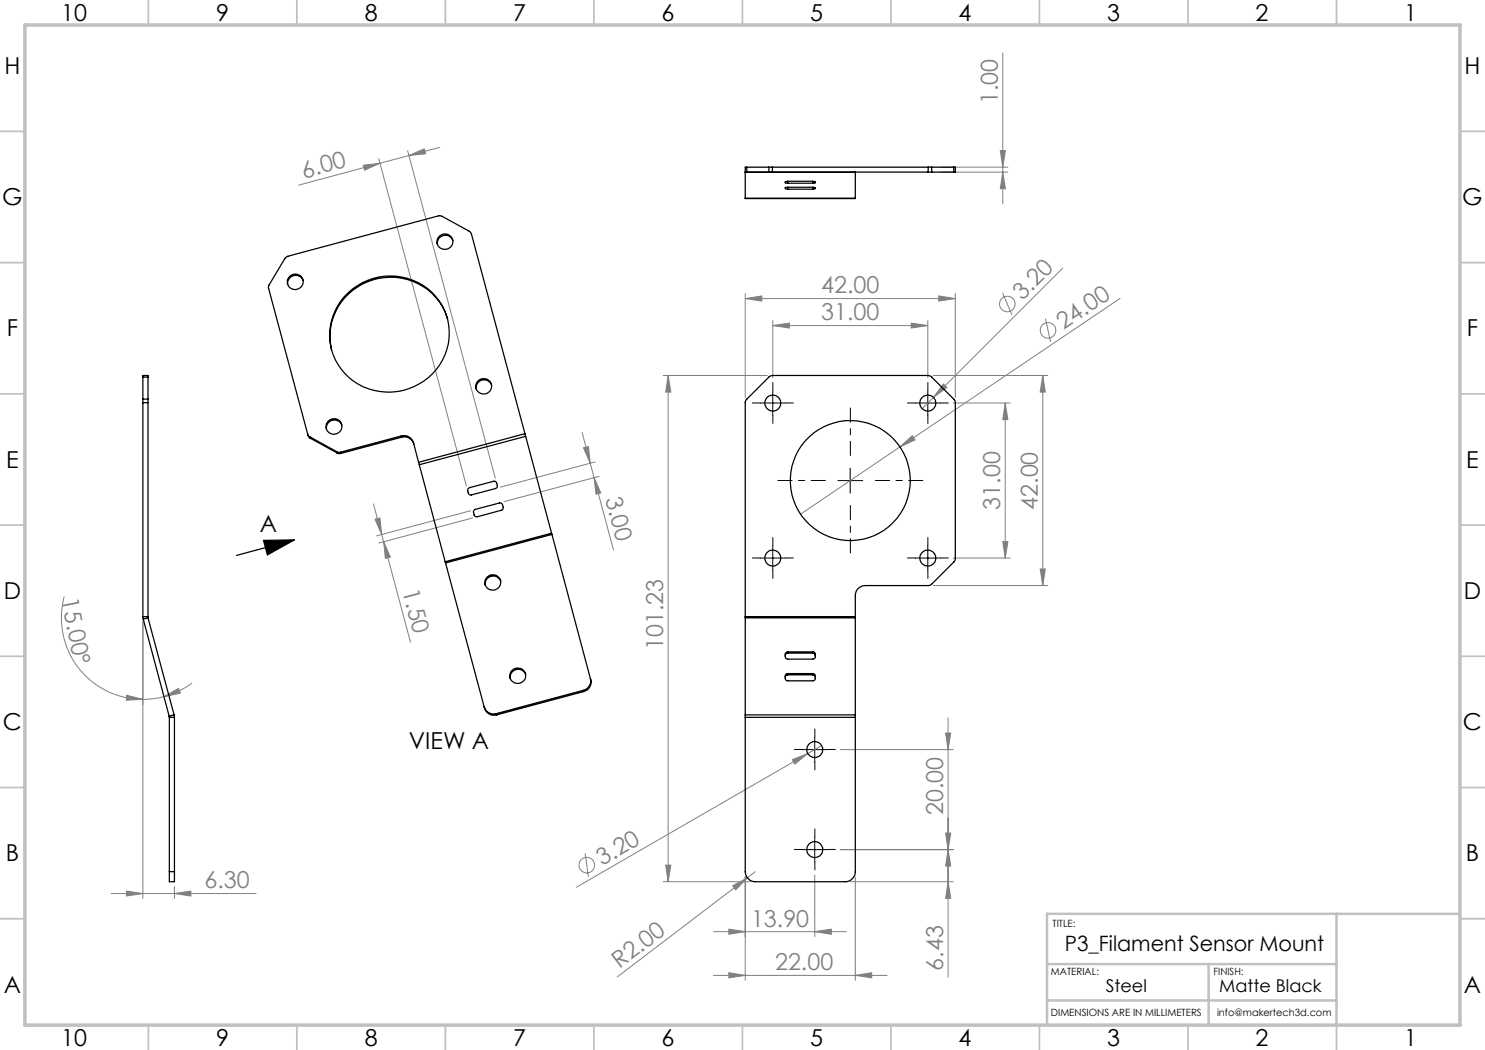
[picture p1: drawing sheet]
<svg xmlns="http://www.w3.org/2000/svg" width="297mm" height="210mm" viewBox="0 0 297 210" stroke-linecap="round" stroke-linejoin="round" font-family="sans-serif">
<g fill="none" stroke="#808080" stroke-width=".2">
<path d="M200.6 10.6v30.2M72.7 33l3.3-.3-3.1 1.3zM75.7 31.7l17.6 65.5M81.5 30.2l17.6 65.4M81.8 31.1l3-1.3 .3 1zM81.8 31.1l-22.1 5.9M87.9 29.5l-6.1 1.6M188.2 33.4h13.4M188.2 34.4h13.4M200.1 30.1h1l-.5 3.3zM200.6 34.4l.5 3.3h-1zM149 59.7l3.4-.5v1z"/>
<path d="M149 58.7v20.8M149 59.7h42.1M187.7 59.2l3.4 .5-3.4 .5zM191.1 58.7v20.8M200.5 58.6l1.9 4.4M212.5 53.6l-28.1 28.1M224 59.7l-44 29.7M132.6 75.1h20.9M133.6 75.1l.6 3.3h-1.1zM133.6 75.1v101.2M154.6 65.1l3.3-.5v1zM154.6 64.1v11.4"/>
<path d="M154.6 65.1h31M182.2 64.6l3.4 .5-3.4 .5zM185.6 64.1v11.4M186.7 75.1h22.9M188.7 76.8l.7 .7-2.7 2zM208.6 75.1l.5 3.3h-1.1zM208.6 75.1v42M209.1 63.7l1 4.7M116.4 86.5l1.6 6.1M116.7 89.6l1-.3 .3 3.3zM118 92.6l4.7 17.4M118.8 95.5l1.4 3.1-1 .2z"/>
<path d="M119 92.4l-18.9 5M119.8 95.3l-18.9 5M180 89.4l2.5-2.3 .5 .9zM180 89.4l-19.9 13.4M190.6 80.6h11.5M201 80.6l.6 3.3h-1zM201 80.6v31M12.8 119.3a16.3 16.3 0 0 0 15.8 20.6M74.7 100.8l7.4 27.6M75 103.8l1-.2 .3 3.3zM76.7 108.4l1.4 3-1 .3zM94.1 102.2l-18.7 5"/>
<path d="M94.5 103.6l-18.7 5M186.7 117.1h22.9M190.6 111.6h11.5M200.6 108.3h1l-.6 3.3zM208 113.8h1.1l-.5 3.3zM25.3 139.1l3.3 .8-3.3 .1zM28.6 124.3v55.4M32.8 139.3l2.9-1.6 .4 .9zM32.8 139.3l-2.6 .5-1.6 .1M38.4 136.6a16.2 16.2 0 0 1-5.6 2.7M158.5 151.9l3.1-1.2-2.6 2.1zM161.6 150.7l-46.3 26.7"/>
<path d="M164.3 149.1l-2.7 1.6M168.1 149.9h22.5M189.1 146.6h1l-.5 3.3zM189.6 143.6v51.8M22.2 178.7h29M25.3 178.2l3.3 .5-3.3 .5zM34.9 178.7l3.3-.5v1zM34.9 177.3v2.4M117 170.7l.7 4.7M132.6 176.3h17.5M133.1 173h1.1l-.6 3.3zM146.5 177.2l3-1.6-2.4 2.4z"/>
<path d="M149 175.4v20.7M149.5 175.6l-26.1 19.8M151.1 174.3l-1.6 1.3M162.9 175v12.4M168.1 169.9h22.5M170 176.3h20.6M171.1 175.4v20.7M189.1 166.6h1l-.5 3.3zM189.6 176.3l.5 3.4h-1zM189.6 169.9l.5 3.3h-1zM142.7 195.1h34.7M142.7 186.3h26.6"/>
<path d="M145.8 194.5l3.2 .6-3.2 .5zM145.8 185.8l3.2 .5-3.2 .6zM162.9 186.3l3.4-.5v1.1zM171.1 195.1l3.2-.6v1.1z"/>
<circle cx="201.5" cy="60.8" r="1.56"/>
<circle cx="209.6" cy="66.1" r="1.55"/>
<circle cx="117.4" cy="173" r="1.56"/>
</g>
<path d="M52.7 108.1l6.2-.1-5.4 3zM58.9 108l-11.6 3.1" fill="none" stroke="#000" stroke-width=".25"/>
<g fill="none" stroke="#000" stroke-width=".2" stroke-dasharray="15.2 1.3 1.3 1.3">
<path d="M154.6 78.1v-1.6M185.6 78.1v-1.6M152.1 80.6h-1.6M154.6 83.1v1.6M157.1 80.6h1.6M183.1 80.6h-1.6M185.6 83.1v1.6M188.1 80.6h1.6M152.1 111.6h-1.6M154.6 109.1v-1.6M154.6 114.1v1.6M157.1 111.6h1.6"/>
<path d="M183.1 111.6h-1.6M185.6 109.1v-1.6M185.6 114.1v1.6M188.1 111.6h1.6M160.5 149.9h-1.6M163 147.4v-1.6M163 152.4v1.6M165.5 149.9h1.6M160.5 169.9h-1.6M163 167.4v-1.6M163 172.4v1.6M165.5 169.9h1.6"/>
</g>
<path d="M165.1 96.1h-9.5M170.1 91.1v-9.5M175.1 96.1h9.5M170.1 101.1v9.5" fill="none" stroke="#000" stroke-width=".2" stroke-dasharray="15.2 1.3 1.3 1.3" stroke-dashoffset="12.4"/>
<g fill="none" stroke="#000" stroke-width=".2">
<path d="M154.6 78.1v5M185.6 78.1v5M152 80.6h5.1M167.6 96.1h4.9M170 93.6v5M183.1 80.6h5M152 111.6h5.1M154.6 109.1v5M183.1 111.6h5M185.6 109.1v5M160.4 149.9h5.1M162.9 147.4v5"/>
<path d="M160.4 169.9h5.1M162.9 167.4v5"/>
</g>
<g fill="none" stroke="#c0c0c0" stroke-width=".35">
<path d="M29.7 0v5M59.4 0v5M89.1 0v5M118.8 0v5M148.5 0v5M178.2 0v5M207.9 0v5M237.6 0v5M267.3 0v5M0 26.3h5M292 26.3h5M0 52.5h5"/>
<path d="M292 52.5h5M0 78.8h5M292 78.8h5M0 105h5M5 105h.1M292 105h.1M292 105h5M0 131.3h5M292 131.3h5M0 157.5h5M292 157.5h5M0 183.8h5"/>
<path d="M292 183.8h5M29.7 205v5M59.4 205v5M89.1 205v5M118.8 205v5M148.5 205h.1M148.5 205v5M178.2 205v5M207.9 205v5M237.6 205v5M267.3 205v5"/>
</g>
<path d="M209.4 192.8h57.9M241.7 192.8v12.2M267.3 182.8v22.2M292 182.8h-82.6v22.2M209.4 200.1h57.9" fill="none" stroke="#c0c0c0" stroke-width=".5"/>
<path d="M5 5h287v200h-287z" fill="none" stroke="#c0c0c0" stroke-width=".7"/>
<path d="M52.7 108.1l6.2-.1-5.4 3z" fill="#000"/>
<g fill="#808080">
<path d="M158.5 151.9l3.1-1.2-2.6 2.1z"/>
<path d="M180 89.4l2.5-2.3 .5 .9z"/>
<path d="M146.5 177.2l3-1.6-2.4 2.4z"/>
<path d="M188.7 76.8l.7 .7-2.7 2z"/>
<path d="M154.6 65.1l3.3-.5v1zM182.2 64.6l3.4 .5-3.4 .5z"/>
<path d="M149 59.7l3.4-.5v1zM187.7 59.2l3.4 .5-3.4 .5z"/>
<path d="M25.3 178.2l3.3 .5-3.3 .5zM34.9 178.7l3.3-.5v1z"/>
<path d="M145.8 194.5l3.2 .6-3.2 .5zM171.1 195.1l3.2-.6v1.1zM145.8 185.8l3.2 .5-3.2 .6zM162.9 186.3l3.4-.5v1.1z"/>
<path d="M72.7 33l3.3-.3-3.1 1.3zM81.8 31.1l3-1.3 .3 1z"/>
<path d="M189.6 176.3l.5 3.4h-1zM189.1 166.6h1l-.5 3.3zM189.6 169.9l.5 3.3h-1zM189.1 146.6h1l-.5 3.3z"/>
<path d="M201 80.6l.6 3.3h-1zM200.6 108.3h1l-.6 3.3zM133.6 75.1l.6 3.3h-1.1zM133.1 173h1.1l-.6 3.3zM208.6 75.1l.5 3.3h-1.1zM208 113.8h1.1l-.5 3.3zM200.1 30.1h1l-.5 3.3zM200.6 34.4l.5 3.3h-1z"/>
<path d="M25.3 139.1l3.3 .8-3.3 .1zM32.8 139.3l2.9-1.6 .4 .9z"/>
<path d="M75 103.8l1-.2 .3 3.3zM76.7 108.4l1.4 3-1 .3z"/>
<path d="M116.7 89.6l1-.3 .3 3.3zM118.8 95.5l1.4 3.1-1 .2z"/>
</g>
<g fill="none" stroke="#000" stroke-width=".25">
<path d="M149 39.6h22.1M149.4 34.4l-.4 .1h22.1M149.4 33.4h-.4v6.2M149.4 34.4h4.4M149.4 33.4h4.4M149.4 33.4v1M153.8 34.4h.7M153.8 33.4h.7M153.8 33.4v1M154.5 34.4h31.1M154.5 33.4v1M154.5 33.4h31.1"/>
<path d="M157.6 37.5h-.5v.2l.5 .1M157.6 36.3l-.5 .1v.2h.5M157.6 36.3v.3M157.6 37.5v.3M157.6 37.8h5M157.6 37.5h5M157.6 36.6h5M157.6 36.3h5M162.6 37.5h.5v.2l-.5 .1M162.6 36.3l.5 .1v.2h-.5M162.6 36.3v.3M162.6 37.5v.3"/>
<path d="M171.1 34.4v.1M171.1 34.5v5.1M185.6 34.4h.7M185.6 33.4h.7M185.6 33.4v1M186.3 34.4h4.4M186.3 33.4h4.4M186.3 33.4v1M190.7 33.4h.4v1h-.4M190.7 33.4v1M60.6 56.1a1.6 1.6 0 0 0-1.9-1 1.6 1.6 0 0 0-1.2 1.8M69.6 58.6a12 12 0 0 1 20 5.7 12.1 12.1 0 0 1-5.4 12.3 12.1 12.1 0 0 1-13.5-.3 11.4 11.4 0 0 1-1.1-17.7z"/>
<path d="M90.6 48a1.6 1.6 0 0 0-1.9-.9 1.6 1.6 0 0 0-1.2 1.8M28.6 79.8v.7M28.6 75.4v-.3h1v.3M28.6 75.4v4.4M28.6 79.8h1M28.6 75.4h1M29.6 79.8v.7M29.6 75.4v4.4M89.5 63.8a12.1 12.1 0 0 0-11.3-8.4 12.1 12.1 0 0 0-11.6 8.1 11.5 11.5 0 0 0-.3 6.6M98.3 77a1.6 1.6 0 0 0-1.9-1 1.6 1.6 0 0 0-1.1 1.8M28.6 80.5v42.8M28.6 80.5h1"/>
<path d="M29.6 80.5v42.8M61.5 86.8l.2 .3 .3 .3M61.5 86.8l.1 .4 .4 .4M62 87.4l5.3 2.9M62 87.4v.2M62 87.6l5.4 3M67.3 90.3l.8 .1M67.3 90.3l.1 .3M67.4 90.6l.8 .1M68.1 90.4l.1 .3M68.4 85a1.6 1.6 0 0 0-1.9-1 1.6 1.6 0 0 0-1.2 1.8M80.3 87.2a1.96 1.96 0 0 1 2.4 1.3l1 4"/>
<path d="M80.3 87.2l-12.2 3.2M80.3 87.2v.2M80.3 87.4a2 2 0 0 1 2.5 1.4M80.3 87.4l-12.1 3.3M83.7 92.5l.2 .4M83.9 92.9l5.1 19.5M93.7 97.7l.2-.2 4.8-1.2a.5 .5 0 0 1 .6 .3l.1 .5a.5 .5 0 0 1-.3 .6l-4.8 1.3a.5 .5 0 0 1-.6-.4l-.2-.5zM105 86.7l.1 .6M105 86.7l-10.7-40-.5-.5-5.4-2.9-.5-.2-30.3 8.2-.6 .4-3.2 5.4-.1 .5 7.8 29.2M105 86.7l-21.3 5.8M105.1 87.3l5.2 19.3M105.1 87.3l-21.2 5.6"/>
<path d="M89 112.4l.1 .2M89.1 112.6l7.7 28.8M94.8 102.1l.3-.2 4.8-1.3a.5 .5 0 0 1 .6 .4l.1 .6-.2 .4-4.9 1.4-.4-.1-.2-.2-.2-.7zM100.1 116.2a1.6 1.6 0 0 0-1.9-1 1.6 1.6 0 0 0-1.2 1.8M110.3 106.6l.1 .3M110.3 106.6l-21.3 5.8M110.4 106.9l-21.3 5.7M110.4 106.9l7.7 28.8M28.6 123.3v.5M28.6 123.3h1M28.6 123.8l5.2 19.4M29.6 123.3v.3"/>
<path d="M29.6 123.6l5.2 19.4M29.6 123.6l-1 .2M105.1 134.9a1.6 1.6 0 0 0-1.9-1 1.6 1.6 0 0 0-1.1 1.8M116.7 138.1l-17.4 4.6M116.7 138.1v.2M116.7 138.3l-17.4 4.7M118.1 135.7a1.97 1.97 0 0 1-1.4 2.4M118.1 135.7a1.93 1.93 0 0 1-1.4 2.6M149 123.3v.3M149 123.3v-42.9l.2-.4 4.7-4.7 .4-.2h31.3l.6 .2 4.8 4.8v31.9l-5.1 5.1h-12.8a1.99 1.99 0 0 0-2 2v4.2M149 123.6v19.4M149 123.6h22.1"/>
<path d="M149 123.3h22.1M157.6 134.7l-.3 .1-.2 .3v.8l.3 .3h5.3l.3-.3 .1-.8-.3-.3-.2-.1M157.6 130.4h-.3l-.2 .4v.6l.3 .4h5.3l.4-.4v-.6l-.3-.4h-.2M157.6 135l-.5 .2v.3M157.6 130.6l-.5 .2v.3M157.6 134.7h5M157.6 130.4h5M157.6 130.4v.2M157.6 134.7v.3M157.6 135h5M157.6 130.6h5M162.6 135l.4 .2 .1 .3"/>
<path d="M162.6 130.6l.4 .2 .1 .3M162.6 130.4v.2M162.6 134.7v.3M171.1 123.3v.3M171.1 123.6v19.4M33.8 143.2l.1 .3M33.9 143.5h1M33.9 143.5v30.8M34.8 143l.1 .5M34.8 143l-1 .2M34.9 143.5v30.8M96.8 141.4a1.96 1.96 0 0 0 2.5 1.3"/>
<path d="M96.8 141.4a1.97 1.97 0 0 0 2.5 1.6M99.3 142.7v.3M149 143v.5M149 143.5v30.8a2.05 2.05 0 0 0 2.1 2h18a2.05 2.05 0 0 0 2-2v-30.8M149 143.5h22.1M149 143h22.1M171.1 143v.5M33.9 174.3v2h1v-2M33.9 174.3h1"/>
<circle cx="59" cy="56.4" r="1.57"/>
<circle cx="89" cy="48.4" r="1.56"/>
<circle cx="96.7" cy="77.3" r="1.57"/>
<circle cx="66.8" cy="85.3" r="1.57"/>
<circle cx="154.6" cy="80.6" r="1.59"/>
<circle cx="170.1" cy="96.1" r="12"/>
<circle cx="185.6" cy="80.6" r="1.59"/>
<circle cx="98.5" cy="116.5" r="1.57"/>
<circle cx="154.5" cy="111.6" r="1.6"/>
<circle cx="185.6" cy="111.6" r="1.6"/>
<circle cx="103.5" cy="135.1" r="1.56"/>
<circle cx="162.9" cy="149.9" r="1.61"/>
<circle cx="162.9" cy="169.9" r="1.61"/>
</g>
<g font-size="4.7">
<text x="12.2" y="4.2">10</text>
<text x="43.2" y="4.2">9</text>
<text x="72.9" y="4.2">8</text>
<text x="102.6" y="4.2">7</text>
<text x="132.3" y="4.2">6</text>
<text x="162" y="4.2">5</text>
<text x="191.7" y="4.2">4</text>
<text x="221.4" y="4.2">3</text>
<text x="251.1" y="4.2">2</text>
<text x="280.8" y="4.2">1</text>
<text x=".9" y="14.8">H</text>
<text x="292.9" y="14.8">H</text>
<text x=".5" y="41">G</text>
<text x="292.4" y="41">G</text>
<text x="1.4" y="67.3">F</text>
<text x="293.4" y="67.3">F</text>
<text x="1.2" y="93.5">E</text>
<text x="293.2" y="93.5">E</text>
<text x="52" y="106.5">A</text>
<text x=".8" y="119.8">D</text>
<text x="292.8" y="119.8">D</text>
<text x=".6" y="146">C</text>
<text x="81.8" y="149.7">VIEW A</text>
<text x="292.6" y="146">C</text>
<text x="1.2" y="172.3">B</text>
<text x="293.2" y="172.3">B</text>
<text x=".8" y="198.5">A</text>
<text x="292.8" y="198.5">A</text>
<text x="12.2" y="209.2">10</text>
<text x="43.2" y="209.2">9</text>
<text x="72.9" y="209.2">8</text>
<text x="102.6" y="209.2">7</text>
<text x="132.3" y="209.2">6</text>
<text x="162" y="209.2">5</text>
<text x="191.7" y="209.2">4</text>
<text x="221.4" y="209.2">3</text>
<text x="251.1" y="209.2">2</text>
<text x="280.8" y="209.2">1</text>
</g>
<g font-size="4.7" fill="#808080">
<text x="199.6" y="20.9" transform="rotate(-90 199.6 20.9)">1.00</text>
<text x="60.7" y="35.7" transform="rotate(-15 60.7 35.7)">6.00</text>
<text x="164.3" y="58.7">42.00</text>
<text x="164.3" y="64.1">31.00</text>
<text x="204.5" y="60.2" transform="rotate(-45 204.5 60.2)">3.20</text>
<text x="212.7" y="66" transform="rotate(-34 212.7 66)">24.00</text>
<text x="121" y="99.7" transform="rotate(75 121 99.7)">3.00</text>
<text x="200.1" y="101.9" transform="rotate(-90 200.1 101.9)">31.00</text>
<text x="207.6" y="102" transform="rotate(-90 207.6 102)">42.00</text>
<text x="12.3" y="119.9" transform="rotate(79 12.3 119.9)">15.00°</text>
<text x="80.4" y="118.2" transform="rotate(75 80.4 118.2)">1.50</text>
<text x="132.6" y="130" transform="rotate(-90 132.6 130)">101.23</text>
<text x="188.6" y="163" transform="rotate(-90 188.6 163)">20.00</text>
<text x="120.5" y="173.2" transform="rotate(-30 120.5 173.2)">3.20</text>
<text x="40.9" y="177.7">6.30</text>
<text x="150.2" y="185.3">13.90</text>
<text x="123.9" y="193.8" transform="rotate(-37 123.9 193.8)">R2.00</text>
<text x="155" y="194">22.00</text>
<text x="188.6" y="194.1" transform="rotate(-90 188.6 194.1)">6.43</text>
</g>
<text font-size="4.2" x="213" y="190.1">P3_Filament Sensor Mount</text>
<g font-size="3.5">
<text x="221.1" y="198.3">Steel</text>
<text x="243.9" y="198.3">Matte Black</text>
</g>
<g font-size="2">
<text x="210.5" y="185.4">TITLE:</text>
<text x="210.2" y="195">MATERIAL:</text>
<text x="242.7" y="195">FINISH:</text>
<text x="210.2" y="203.2">DIMENSIONS ARE IN MILLIMETERS</text>
<text x="243.4" y="203.2">info@makertech3d.com</text>
</g>
</svg>
